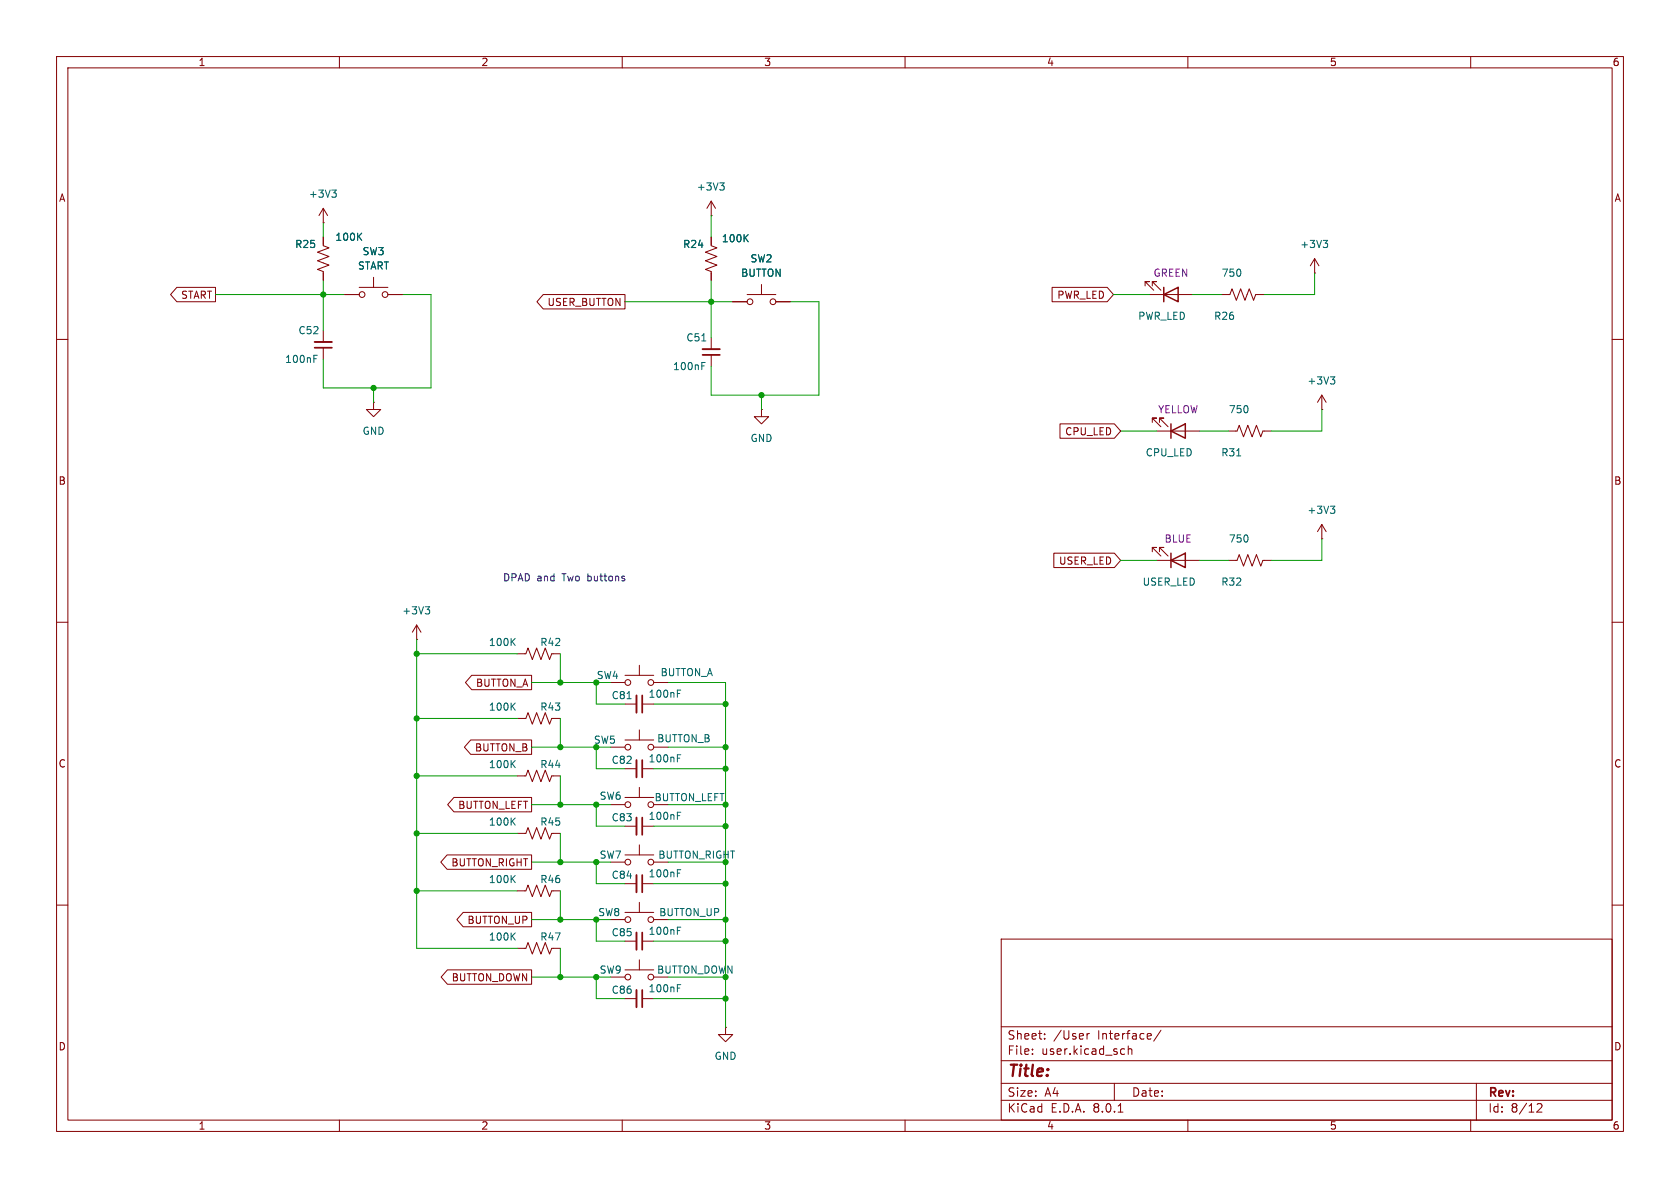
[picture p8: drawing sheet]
<svg xmlns="http://www.w3.org/2000/svg" width="297mm" height="210mm" viewBox="0 0 297 210" stroke-linecap="round" stroke-linejoin="round" font-family="sans-serif">
<g fill="none" stroke="#840000" stroke-width=".18">
<path d="M10 10h277v190h-277zM12 12h273v186h-273zM60 10v2M110 10v2M160 10v2M210 10v2M260 10v2M57.1 39.4h.1M57.1 36.8v2.6M57.1 36.8l-.7 1.3M57.1 36.8l.8 1.3M125.7 38.1h.1"/>
<path d="M125.7 35.6v2.5M125.7 35.6l-.7 1.2M125.7 35.6l.8 1.2M10 60h2M31.3 50.8h6.8v2.5h-6.8l-1.1-1.2zM57.1 41.9v1.5l1.1 .4-2.1 .8 2.1 .7-2.1 .8 2.1 .8-2.1 .7 1 .4v1.5M57.1 58.4v2.1M61 52.1h2.5M63.5 50.8h5.1M66 49v1.8M68.6 52.1h2.5M96 52.1h14.5v2.5h-14.5l-1.1-1.3z"/>
<path d="M125.7 41.9v1.5l1 .4-2 .8 2 .7-2 .8 2 .8-2 .7 1 .4v1.5M125.7 59.7v2M129.5 53.3h2.6M132.1 52.1h5.1M134.6 50.3v1.8M137.2 53.3h2.5M186 50.8h9.7l1.1 1.3-1.1 1.2h-9.7zM202.4 50.5v-.7h.8h-.8l1.6 1.5M203.2 52.1h7.6M203.7 50.5v-.7h.8h-.8l1.5 1.5M215.9 52.1h1.5l.4-1 .8 2 .7-2 .8 2 .8-2 .7 2 .4-1h1.5M232.4 48.3h.1"/>
<path d="M232.4 45.7l-.8 1.3M232.4 45.7v2.6M232.4 45.7l.8 1.3M285 60h2M57.1 61.5v2M66 71.1v1.3h1.3l-1.3 1.3-1.2-1.3h1.2M66 71.1h.1M125.7 62.7v2.1M134.6 72.4v1.3h1.3l-1.3 1.2-1.3-1.2h1.3M134.6 72.4h.1M187.4 74.9h9.6l1.1 1.3-1.1 1.3h-9.6zM203.7 74.7v-.8h.8h-.8l1.5 1.5"/>
<path d="M204.5 76.2h7.6M205 74.7v-.8h.7h-.7l1.5 1.5M217.2 76.2h1.5l.4-1 .7 2 .8-2 .8 2 .7-2 .8 2 .4-1h1.5M233.7 72.4h.1M233.7 69.9v2.5M233.7 69.9l-.8 1.2M233.7 69.9l.7 1.2M186.3 97.8h10.7l1.1 1.3-1.1 1.2h-10.7zM203.7 97.5v-.7h.8h-.8l1.5 1.5M204.5 99.1h7.6M205 97.5v-.7h.7h-.7l1.5 1.5M217.2 99.1h1.5l.4-1.1 .7 2.1 .8-2.1 .8 2.1 .7-2.1 .8 2.1 .4-1h1.5"/>
<path d="M233.7 95.3h.1M233.7 92.7l-.8 1.3M233.7 92.7v2.6M233.7 92.7l.7 1.3M10 110h2M73.7 113h.1M73.7 110.5l-.8 1.3M73.7 110.5v2.5M73.7 110.5l.7 1.3M83.4 119.4h10.6v2.5h-10.6l-1.1-1.2zM91.4 115.6h1.6l.3-1 .8 2 .8-2 .7 2 .8-2 .8 2 .3-1h1.6M110.5 119.4h5.1"/>
<path d="M113 117.6v1.8M285 110h2M83.2 130.8h10.8v2.6h-10.8l-1.1-1.3zM91.4 127h1.6l.3-1 .8 2 .8-2 .7 2 .8-2 .8 2 .3-1h1.6M91.4 137.2h1.6l.3-1.1 .8 2.1 .8-2.1 .7 2.1 .8-2.1 .8 2.1 .3-1h1.6M107.9 120.7h2.6M107.9 132.1h2.6M110.5 124.5h2M110.5 130.8h5.1M110.5 135.9h2M113 129v1.8M113 139.2v1.8"/>
<path d="M113.5 124.5h2.1M113.5 135.9h2.1M115.6 120.7h2.5M115.6 132.1h2.5M10 160h2M79 151.1h15v2.6h-15l-1.1-1.3zM80.2 141h13.8v2.5h-13.8l-1.1-1.3zM91.4 157.5h1.6l.3-1 .8 2 .8-2 .7 2 .8-2 .8 2 .3-1h1.6M91.4 147.3h1.6l.3-1 .8 2 .8-2 .7 2 .8-2 .8 2 .3-1h1.6M107.9 152.4h2.6M107.9 142.2h2.6M110.5 151.1h5.1"/>
<path d="M110.5 146.1h2M110.5 156.2h2M110.5 141h5.1M113 149.4v1.7M113 159.5v1.8M113.5 146.1h2.1M113.5 156.2h2.1M115.6 152.4h2.5M285 160h2M79.1 171.4h14.9v2.6h-14.9l-1.1-1.3zM81.9 161.3h12.1v2.5h-12.1l-1.1-1.2zM91.4 167.6h1.6l.3-1 .8 2.1 .8-2.1 .7 2.1 .8-2.1 .8 2.1 .3-1.1h1.6"/>
<path d="M107.9 172.7h2.6M107.9 162.6h2.6M110.5 176.5h2M110.5 171.5h5.1M110.5 161.3h5.1M110.5 166.4h2M113 169.7v1.8M113.5 176.5h2.1M113.5 166.4h2.1M115.6 172.7h2.5M115.6 162.6h2.5M177 166h108v32h-108z"/>
<path d="M60 198v2M110 198v2M128.3 181.6v1.3h1.2l-1.2 1.3-1.3-1.3h1.3M128.3 181.6h.1M160 198v2M177 194.5h108M177 191.5h108M177 187.5h108M177 181.5h108M182.5 186.3v.1M182.5 185.5v.1M184.7 183.6v.1"/>
<path d="M184.7 182.8v.1M192.2 182.7v1M192.6 182.7l-.3 .1-.1 .2M197 191.5v3M197.7 196.6h.8M198.4 185.4l.4 .1M198.8 186.3l-.4 .1M199.5 185.5l.2-.1 .3 .1 .1 .9M199.5 184.9v1.5M205.2 182.1l-1.2 2M210 198v2M260 198v2"/>
<path d="M261 191.5v6.5M271.7 195.2l.6-.1 .2 .1 .1 .3-.9 1.1h.9"/>
<circle cx="64" cy="52.1" r=".51"/>
<circle cx="68.1" cy="52.1" r=".51"/>
<circle cx="132.6" cy="53.3" r=".51"/>
<circle cx="136.7" cy="53.3" r=".51"/>
<circle cx="111" cy="120.7" r=".51"/>
<circle cx="111" cy="132.1" r=".51"/>
<circle cx="115.1" cy="120.7" r=".51"/>
<circle cx="115.1" cy="132.1" r=".51"/>
<circle cx="111" cy="152.4" r=".51"/>
<circle cx="111" cy="142.2" r=".51"/>
<circle cx="115.1" cy="142.2" r=".51"/>
<circle cx="115.1" cy="152.4" r=".51"/>
<circle cx="111" cy="172.7" r=".51"/>
<circle cx="111" cy="162.6" r=".51"/>
<circle cx="115.1" cy="162.6" r=".51"/>
<circle cx="115.1" cy="172.7" r=".51"/>
</g>
<g fill="none" stroke="#006464" stroke-width=".18">
<path d="M58.7 33.6h.7l-.4 .5M59.2 34.1l.2 .2v.3l-.2 .3M127.2 32.3h.8l-.4 .5M127.8 32.8l.2 .3v.3l-.2 .2M63.4 41.8l.5 .7M63.9 41.2l-.7 .7M131.7 42l.6 .7M132.3 41.5l-.8 .7M233.9 42.5h.8l-.4 .5M234.5 43l.2 .2v.3l-.2 .3M55.5 63.4h.4M55.5 62.8h.6"/>
<path d="M124.1 60.3h.7M124.1 64.7h.4M124.1 64.1h.6M235.2 66.6h.8l-.4 .5M235.7 67.1l.3 .2v.3l-.3 .3M218.6 80.6h.8M235.2 89.5h.8l-.4 .5M235.7 90l.3 .2v.3l-.3 .2M75.2 107.3h.8l-.5 .4M75.7 107.7l.3 .3v.3l-.3 .2M90.5 113.4l.6 .7M91.1 112.8l-.7 .8"/>
<path d="M90.5 124.8l.6 .7M90.5 135l.6 .7M91.1 124.3l-.7 .7M91.1 134.4l-.7 .8M110.9 123.5h.7M119.7 122.6h.5M119.7 122h.7M119.7 134h.5M119.7 133.4h.7M90.5 155.3l.6 .7M90.5 145.1l.6 .8M91.1 154.8l-.7 .7"/>
<path d="M91.1 144.6l-.7 .7M119.7 144.2h.5M119.7 143.6h.7M119.7 154.3h.5M119.7 153.7h.7M90.5 165.5l.6 .7M91.1 164.9l-.7 .7M119.7 174.7h.5M119.7 174.1h.7M119.7 164.5h.5M119.7 163.9h.7"/>
</g>
<path d="M55.6 60.5h3.1M124.2 61.7h3.1M112.5 122.9v3.1M112.5 134.4v3M112.5 144.5v3.1M112.5 154.7v3M112.5 164.8v3.1M112.5 175v3.1" fill="none" stroke="#840000" stroke-width=".33"/>
<path d="M55.6 61.5h3.1M124.2 62.7h3.1M113.5 122.9v3.1M113.5 134.4v3M113.5 144.5v3.1M113.5 154.7v3M113.5 164.8v3.1M113.5 175v3.1" fill="none" stroke="#840000" stroke-width=".3"/>
<path d="M205.7 52.1l2.6-1.3v2.5zM205.7 50.8v2.5M207 76.2l2.5-1.3v2.6zM207 74.9v2.6M207 99.1l2.5-1.3v2.5zM207 97.8v2.5" fill="none" stroke="#840000" stroke-width=".25"/>
<g fill="none" stroke="#009600" stroke-width=".18">
<path d="M57.1 39.4v2.5M125.7 38.1v3.8M38.1 52.1h22.9M57.1 49.5v8.9M71.1 52.1h5.1v16.5h-19.1v-5.1M110.5 53.3h19M125.7 49.5v10.2M139.7 53.3h5.1v16.6h-19.1v-5.1M196.8 52.1h6.4M210.8 52.1h5.1M232.4 48.3v3.8h-8.9M66 68.6v2.5"/>
<path d="M134.6 69.9v2.5M198.1 76.2h6.4M212.1 76.2h5.1M233.7 72.4v3.8h-8.9M198.1 99.1h6.4M212.1 99.1h5.1M233.7 95.3v3.8h-8.9M73.7 115.6h17.7M73.7 113v54.6h17.7M99.1 115.6v5.1M73.7 137.2h17.7M73.7 127h17.7"/>
<path d="M94 120.7h11.4v3.8h5.1M94 132.1h11.4v3.8h5.1M99.1 127v5.1M99.1 137.2v5M115.6 124.5h12.7M115.6 135.9h12.7M118.1 120.7h10.2v60.9M118.1 132.1h10.2M73.7 147.3h17.7M73.7 157.5h17.7M94 152.4h11.4v3.8h5.1M94 142.2h13.9"/>
<path d="M99.1 147.3v5.1M99.1 157.5v5.1M105.4 142.2v3.9h5.1M115.6 156.2h12.7M115.6 146.1h12.7M118.1 142.2h10.2M118.1 152.4h10.2M94 162.6h11.4v3.8h5.1M94 172.7h11.4v3.8h5.1M99.1 167.6v5.1M115.6 166.4h12.7M115.6 176.5h12.7"/>
<path d="M118.1 162.6h10.2M118.1 172.7h10.2"/>
</g>
<g fill="#009600" stroke="#009600" stroke-width=".18">
<circle cx="128.3" cy="162.6" r=".46"/>
<circle cx="128.3" cy="156.2" r=".46"/>
<circle cx="128.3" cy="166.4" r=".46"/>
<circle cx="105.4" cy="132.1" r=".46"/>
<circle cx="99.1" cy="132.1" r=".46"/>
<circle cx="99.1" cy="142.2" r=".46"/>
<circle cx="105.4" cy="152.4" r=".46"/>
<circle cx="128.3" cy="135.9" r=".46"/>
<circle cx="128.3" cy="146.1" r=".46"/>
<circle cx="128.3" cy="152.4" r=".46"/>
<circle cx="128.3" cy="142.2" r=".46"/>
<circle cx="105.4" cy="142.2" r=".46"/>
<circle cx="128.3" cy="176.5" r=".46"/>
<circle cx="128.3" cy="172.7" r=".46"/>
<circle cx="105.4" cy="172.7" r=".46"/>
<circle cx="99.1" cy="172.7" r=".46"/>
<circle cx="128.3" cy="124.5" r=".46"/>
<circle cx="105.4" cy="162.6" r=".46"/>
<circle cx="125.7" cy="53.3" r=".46"/>
<circle cx="73.7" cy="127" r=".46"/>
<circle cx="73.7" cy="115.6" r=".46"/>
<circle cx="134.6" cy="69.9" r=".46"/>
<circle cx="99.1" cy="120.7" r=".46"/>
<circle cx="105.4" cy="120.7" r=".46"/>
<circle cx="73.7" cy="147.3" r=".46"/>
<circle cx="73.7" cy="157.5" r=".46"/>
<circle cx="99.1" cy="162.6" r=".46"/>
<circle cx="73.7" cy="137.2" r=".46"/>
<circle cx="99.1" cy="152.4" r=".46"/>
<circle cx="128.3" cy="132.1" r=".46"/>
<circle cx="66" cy="68.6" r=".46"/>
<circle cx="57.1" cy="52.1" r=".46"/>
</g>
<text font-size="2.8" fill="#840000" x="178" y="190.9">Title:</text>
<g font-size="2.1" fill="#840000">
<text x="178" y="184">Sheet:</text>
<text x="186.2" y="184">/User</text>
<text x="194.1" y="184">Interface/</text>
<text x="178" y="186.7">File:</text>
<text x="184.1" y="186.7">user.kicad_sch</text>
<text x="178" y="196.9">KiCad</text>
<text x="178" y="194.1">Size:</text>
<text x="184.7" y="194.1">A4</text>
<text x="185.7" y="196.9">E.D.A.</text>
<text x="193.3" y="196.9">8.0.1</text>
<text x="200" y="194.1">Date:</text>
<text x="263" y="194.3">Rev:</text>
<text x="263" y="196.9">Id:</text>
<text x="267.1" y="196.9">8/12</text>
</g>
<g font-size="1.8" fill="#840000">
<text x="35" y="11.9">1</text>
<text x="85" y="11.9">2</text>
<text x="135" y="11.9">3</text>
<text x="185" y="11.9">4</text>
<text x="235" y="11.9">5</text>
<text x="285" y="11.9">6</text>
<text x="10.3" y="35.9">A</text>
<text x="285.3" y="35.9">A</text>
<text x="31.9" y="53">START</text>
<text x="186.8" y="53">PWR_LED</text>
<text x="96.7" y="54.3">USER_BUTTON</text>
<text x="188.2" y="77.2">CPU_LED</text>
<text x="10.3" y="85.9">B</text>
<text x="285.3" y="85.9">B</text>
<text x="187.1" y="100">USER_LED</text>
<text x="84" y="121.6">BUTTON_A</text>
<text x="10.3" y="135.9">C</text>
<text x="83.9" y="133">BUTTON_B</text>
<text x="285.3" y="135.9">C</text>
<text x="80.9" y="143.2">BUTTON_LEFT</text>
<text x="79.7" y="153.4">BUTTON_RIGHT</text>
<text x="82.5" y="163.5">BUTTON_UP</text>
<text x="79.8" y="173.7">BUTTON_DOWN</text>
<text x="10.3" y="185.9">D</text>
<text x="285.3" y="185.9">D</text>
<text x="35" y="199.9">1</text>
<text x="85" y="199.9">2</text>
<text x="135" y="199.9">3</text>
<text x="185" y="199.9">4</text>
<text x="235" y="199.9">5</text>
<text x="285" y="199.9">6</text>
</g>
<g font-size="1.8" fill="#006464">
<text x="54.5" y="35.2">+3V3</text>
<text x="123.1" y="33.9">+3V3</text>
<text x="52.1" y="44">R25</text>
<text x="59.2" y="42.8">100K</text>
<text x="63.2" y="47.9">START</text>
<text x="64" y="45.3">SW3</text>
<text x="120.7" y="44">R24</text>
<text x="127.5" y="43">100K</text>
<text x="132.6" y="46.6">SW2</text>
<text x="229.8" y="44">+3V3</text>
<text x="130.9" y="49.1">BUTTON</text>
<text x="215.9" y="49.1">750</text>
<text x="52.7" y="59.3">C52</text>
<text x="201.1" y="56.7">PWR_LED</text>
<text x="214.5" y="56.7">R26</text>
<text x="50.3" y="64.4">100nF</text>
<text x="118.9" y="65.6">100nF</text>
<text x="121.2" y="60.6">C51</text>
<text x="231" y="68.2">+3V3</text>
<text x="64" y="77.1">GND</text>
<text x="217.1" y="73.3">750</text>
<text x="132.6" y="78.3">GND</text>
<text x="202.4" y="80.9">CPU_LED</text>
<text x="215.8" y="80.9">R31</text>
<text x="231" y="91">+3V3</text>
<text x="217.1" y="96.1">750</text>
<text x="201.9" y="103.7">USER_LED</text>
<text x="215.8" y="103.7">R32</text>
<text x="71" y="108.8">+3V3</text>
<text x="86.3" y="114.4">100K</text>
<text x="95.4" y="114.4">R42</text>
<text x="116.7" y="119.7">BUTTON_A</text>
<text x="86.3" y="125.8">100K</text>
<text x="95.4" y="125.8">R43</text>
<text x="108" y="123.8">C81</text>
<text x="114.6" y="123.5">100nF</text>
<text x="116.1" y="131.4">BUTTON_B</text>
<text x="86.3" y="136">100K</text>
<text x="95.4" y="136">R44</text>
<text x="108" y="135.2">C82</text>
<text x="114.6" y="135">100nF</text>
<text x="105.9" y="141.6">SW6</text>
<text x="115.6" y="141.8">BUTTON_LEFT</text>
<text x="86.3" y="146.2">100K</text>
<text x="95.4" y="146.2">R45</text>
<text x="108" y="145.4">C83</text>
<text x="114.6" y="145.1">100nF</text>
<text x="108" y="155.5">C84</text>
<text x="114.6" y="155.3">100nF</text>
<text x="116.3" y="152">BUTTON_RIGHT</text>
<text x="86.3" y="156.3">100K</text>
<text x="95.4" y="156.3">R46</text>
<text x="86.3" y="166.5">100K</text>
<text x="95.4" y="166.5">R47</text>
<text x="108" y="165.7">C85</text>
<text x="114.6" y="165.5">100nF</text>
<text x="116.4" y="162.2">BUTTON_UP</text>
<text x="116.1" y="172.3">BUTTON_DOWN</text>
<text x="108" y="175.9">C86</text>
<text x="114.6" y="175.6">100nF</text>
<text x="126.2" y="187.6">GND</text>
</g>
<g font-size="1.8" fill="#840084">
<text x="203.8" y="49.1">GREEN</text>
<text x="204.6" y="73.3">YELLOW</text>
<text x="205.8" y="96.1">BLUE</text>
</g>
<g font-size="1.8" fill="#0000c2">
<text x="88.8" y="103">DPAD and</text>
<text x="99.5" y="103">Two</text>
<text x="104.1" y="103">buttons</text>
</g>
<g font-size="1.8" fill="#009600">
<text x="105.4" y="120.2">SW4</text>
<text x="104.9" y="131.7">SW5</text>
<text x="105.9" y="152">SW7</text>
<text x="105.7" y="162.2">SW8</text>
<text x="105.9" y="172.3">SW9</text>
</g>
</svg>
